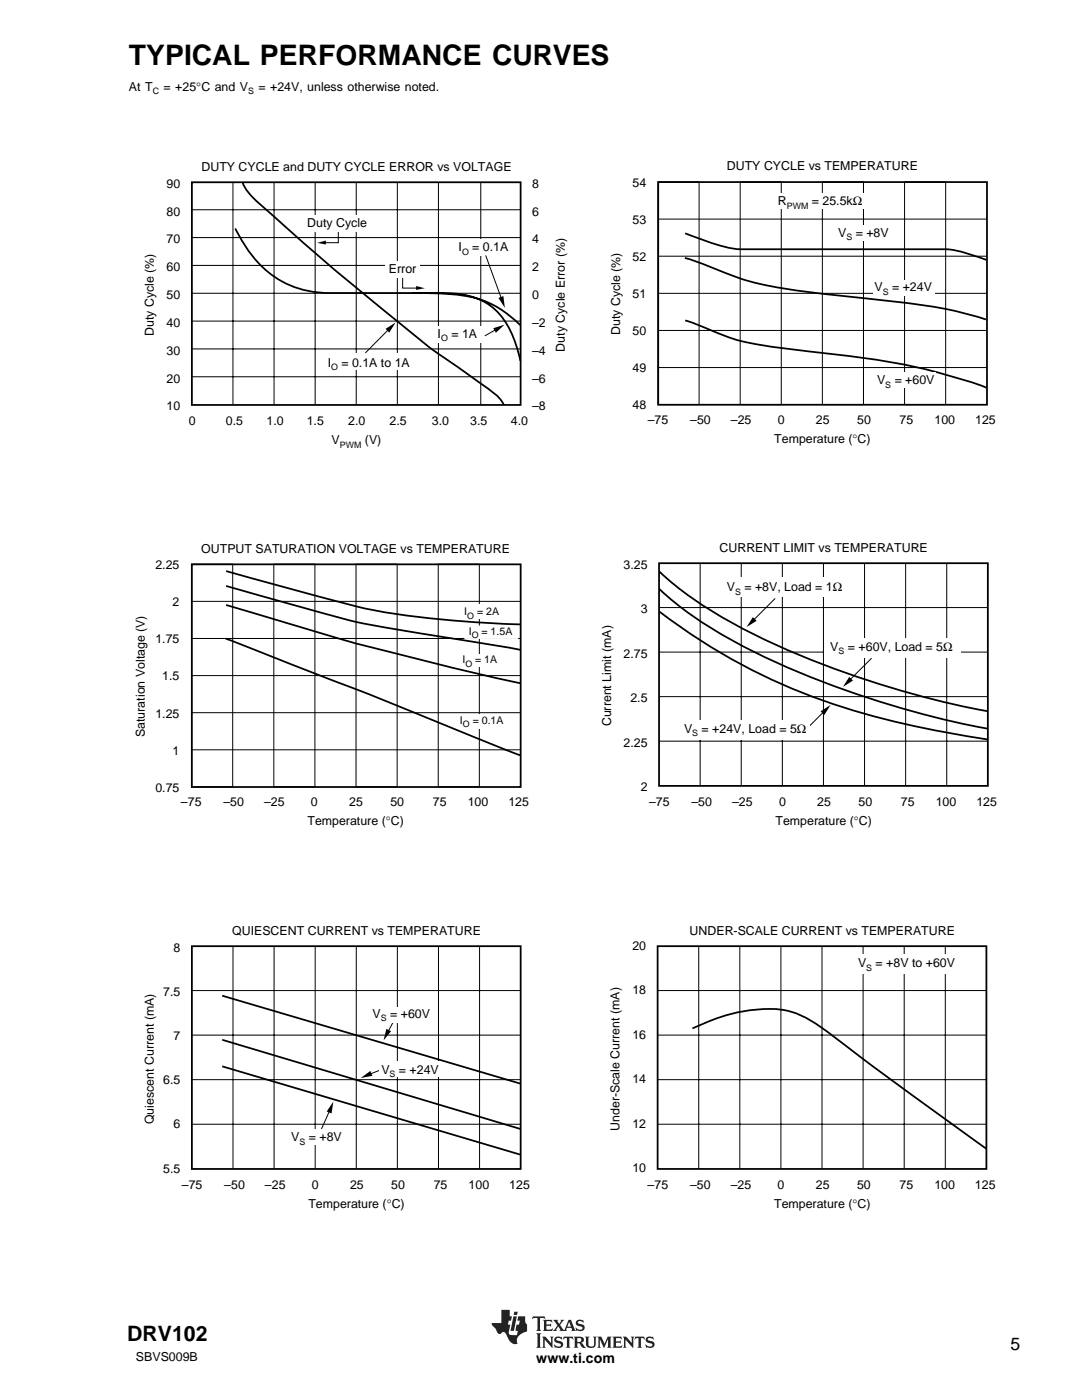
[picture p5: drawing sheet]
<svg xmlns="http://www.w3.org/2000/svg" width="216mm" height="279mm" viewBox="0 0 216 279" stroke-linecap="round" stroke-linejoin="round" font-family="sans-serif">
<g fill="#231f20">
<path d="M106.3 262.7l-.1 .6 .3-.3 .7 .1v2.2l-.2 .3h1l-.3-.3v-2.1l.1-.2h.5l.5 .3-.1-.6zM108.3 263.4l.2 .3v1.7l-.2 .2h1.8l.2-.5-.4 .2h-.9v-.7h.7l.3 .2v-.7l-.3 .2h-.7v-.6h.7l.5 .2-.1-.5zM110.3 263.4l.9 1.1-.9 1.1h.8l-.1-.2 .4-.7 .4 .7-.2 .2h1.5l-.1-.1 .1-.5h.9l.1 .4-.1 .2h.9l-1-2.2h-.5l-.9 2.1-.8-1.1 .9-1h-.8l.2 .2-.4 .6-.4-.6 .2-.2zM113.6 263.8l.3 1h-.7zM115 263.6l-.1 .5 .1 .3 1.2 .6v.2l-.4 .2-.4-.1-.6-.3 .2 .6h.4a.95 .95 0 0 0 1.3-.5l-.2-.6-.9-.3a.3 .3 0 0 1-.3-.4 .3 .3 0 0 1 .5-.2l.7 .4-.2-.6-.1 .1-.6-.1zM107 266.1l.2 .3v2.2l-.2 .4h1l-.2-.2v-2.5l.2-.2zM108.2 266.8l.2 .2v1.7l-.2 .3h.7l-.2-.3v-1.4l1.5 1.7v-1.9l.2-.3h-.7l.2 .2 .1 1-1.2-1.2zM110.8 266.9l-.2 .4v.4l.4 .3 .8 .2 .1 .3-.2 .2h-.4l-.7-.4 .1 .7 1.3-.1 .3-.4v-.5l-.4-.3-.8-.2-.1-.3 .2-.2h.3l.7 .4-.2-.6-.1 .1-.7-.2zM112.5 266.8l-.1 .6 .2-.3h.5v1.7l-.2 .2h.9l-.2-.3v-1.6h.5l.3 .3-.1-.6zM114.5 266.8l.2 .2v1.8l-.2 .2h.9l-.2-.3v-.6h.4l.7 .9h.6l-1-1 .4-.2 .2-.3a.54 .54 0 0 0-.4-.7zM115.2 267.1h.7v.5l-.2 .2h-.5zM116.7 266.8l.2 .2v1.3l.2 .4 .5 .3h.6a.67 .67 0 0 0 .7-.7v-1.3l.2-.2h-.8l.2 .2v1.4l-.3 .3h-.6l-.2-.2v-1.5l.2-.2zM119.2 266.8l.2 .2v1.7l-.2 .3h.7l-.2-.3v-1.5l.8 1.8 .8-1.8v1.5l-.2 .3h.9l-.2-.2v-1.8l.2-.2h-.8l-.6 1.4-.6-1.4zM122.2 266.8l.2 .2v1.7l-.2 .3h1.8l.2-.6-.4 .3h-.9v-.7h.7l.2 .1v-.6l-.2 .2h-.7v-.6l.8-.1 .4 .3-.2-.5zM124.3 266.8l.2 .2v1.7l-.2 .3h.7l-.2-.3v-1.4l1.6 1.7v-1.9l.2-.3h-.7l.2 .2v1l-1.2-1.2zM126.8 266.8l-.2 .6 .3-.3h.5v1.6l-.2 .3h.9l-.2-.2v-1.7h.5l.3 .3-.2-.6zM129 266.9l-.2 .5 .1 .3 .3 .2 .6 .2a.32 .32 0 0 1 .4 .3 .32 .32 0 0 1-.3 .3h-.6l-.5-.4 .1 .7h1.3l.4-.5-.2-.7-.9-.3a.26 .26 0 0 1-.3-.2 .26 .26 0 0 1 .3-.3l1 .3-.2-.5-.2 .1-.6-.2z" fill-rule="evenodd"/>
<path d="M100 261.4v2.6h-1.9l.1 .5 .6 .6 .4 .8a.52 .52 0 0 0 .5 .4 .52 .52 0 0 0 .5-.4 .67 .67 0 0 1 .9 .6l.8 1.4 .5 .3 .6 .1a.24 .24 0 0 0 .3-.2 .24 .24 0 0 0-.2-.3l.1-.7 .4-.6 .7-.5 .9-.3v-1.4l-.4-.5v-1.1h-1.4l-.2 .9h.5l-.1 .8h-.5l-.2 .9v.3h.4l-.2 .9-1.4-.1-.2-.2v-.3l.3-1.5h-.5l.2-.8h.5l.1-.9h-.4v-1.3zM102.4 262.7l-.5 2.9h.6l.6-2.9zM102.6 261.8l-.1 .6h.7l.1-.6z" fill-rule="evenodd"/>
</g>
<path d="M38.3 112.6h65.6v44.5h-65.6zM45.1 114l16.9 4.6a125.6 125.6 0 0 0 30.1 5.4l11.8 .6M45.1 116.9l20.5 5.8a129.8 129.8 0 0 0 18.8 3.8l19.5 3.2M45.1 120.7l3.7 1.1a511.2 511.2 0 0 0 31.7 9l13.1 3.3 10.3 2.3" fill="none" stroke="#000" stroke-width=".35"/>
<path d="M38.2 112.6h8.2v44.4h-8.2zM54.6 112.6h8.2v44.4h-8.2zM71 112.6h8.2v44.4h-8.2zM87.4 112.6h8.2v44.4h-8.2zM38.3 120h65.6M38.3 127.4h65.6M38.3 134.8h65.6M38.3 142.2h65.6M38.3 149.6h65.6" fill="none" stroke="#000" stroke-width=".2"/>
<g fill="#fff">
<path d="M89.8 120.6h12.7v3h-12.7z"/>
<path d="M92.6 124.8l9.9 .2 .9 2.5h-10.8z"/>
<path d="M90.7 130.4h8.9v2.6h-8.9z"/>
<path d="M89.8 142.5h12.7v2.9h-12.7z"/>
</g>
<path d="M45 127.4l11.3 4.5a2129.5 2129.5 0 0 1 47.2 18.7l.3 .1M38.3 188.8h65.6v44.5h-65.6zM44.3 198.7l59.5 17.6M44.3 207.5l59.5 17.8M44.3 212.8l59.5 17.6" fill="none" stroke="#000" stroke-width=".35"/>
<g fill="none" stroke="#000" stroke-width=".2">
<path d="M38.3 197.7h65.6M46.5 188.8v44.5M54.7 188.8v44.5M62.9 188.8v44.5M71.1 188.8v44.5M79.3 188.8v44.5M87.5 188.8v44.5M95.7 188.8v44.5M38.3 206.6h65.6M38.3 215.5h65.6M75.9 213.6l-2.6 1M78.5 203.9l-1.3 2.5"/>
<path d="M38.3 224.4h65.6M66 221.2l-2.1 4.6"/>
</g>
<path d="M66.5 219.9l-.3 2.3-1-.4zM72 215.1l1.9-1.4 .4 1zM77.1 205.3l.9 .5-1.5 1.8z" fill="#000"/>
<g fill="#fff">
<path d="M73.3 201h12.5v3.1h-12.5z"/>
<path d="M57.2 225.3h12.4v3.2h-12.4z"/>
<path d="M75.6 211.8h12.4v3.2h-12.4z"/>
</g>
<path d="M38.3 36.4h65.6v44.4h-65.6zM48.4 36.4a11.6 11.6 0 0 0 4.1 4.9l2.1 1.8a580.6 580.6 0 0 0 33 27.6l5 3.5a54.9 54.9 0 0 1 7.1 5.3l.8 1.3M46.9 45.6a25.6 25.6 0 0 0 8 9.7 20.8 20.8 0 0 0 12.9 3.2h13.6a87.6 87.6 0 0 1 10.9 .3 12.4 12.4 0 0 1 10 8.3l.6 1.5 1 3.4M82.4 58.5a45.1 45.1 0 0 1 13.3 1.2 20.2 20.2 0 0 1 8.2 5.2" fill="none" stroke="#000" stroke-width=".35"/>
<g fill="none" stroke="#000" stroke-width=".2">
<path d="M46.5 36.3v44.5M54.7 36.3v44.5M62.9 36.3v44.5M71.1 36.3v44.5M79.3 36.3v44.5M87.5 36.3v44.5M95.9 36.3v44.5M38.3 41.9h65.6M38.3 47.4h65.6M38.3 53h65.6M38.3 58.5h65.6M67.5 46.1v2.3h-3.2"/>
<path d="M80.3 54.9v2.6h3.4M38.3 64.1h65.6M38.3 69.6h65.6M38.3 75.2h65.6"/>
</g>
<path d="M63.3 48.5l1.7-.5v.8zM83 57.1l1.8 .4-1.8 .4z" fill="#000"/>
<g fill="#fff">
<path d="M61 42.9h12.8v3.3h-12.8z"/>
<path d="M76.9 52.2h6.9v3.3h-6.9z"/>
<path d="M90.1 47.8h12.7v3.3h-12.7z"/>
<path d="M85.4 65.2h11.2v3.2h-11.2z"/>
<path d="M66.3 70.4h16.4v3.3h-16.4z"/>
</g>
<path d="M76.9 65.6l2-1.2-1.2 2zM98.4 65.5l2.3-.7-1.8 1.6zM99.5 59.5l.9-.4 .3 2.4z" fill="#000"/>
<path d="M131.3 36.3h8.2v44.4h-8.2zM147.7 36.3h8.2v44.4h-8.2zM164.1 36.3h8.2v44.4h-8.2zM180.5 36.3h8.2v44.4h-8.2zM96.9 51l3.3 9.1M131.3 43.7h65.6M131.3 51.1h65.6M131.3 58.5h65.6M77.9 65.4l-5 5M99.4 65.5l-2.7 1.5M131.3 65.9h65.6M131.3 73.4h65.6" fill="none" stroke="#000" stroke-width=".2"/>
<path d="M131.3 36.3h65.6v44.5h-65.6zM136.7 51.5l4.4 1.5a59.3 59.3 0 0 0 19.5 5.2l11.1 1.2a127.3 127.3 0 0 1 21.7 3.4l3.3 1M136.7 46.6l.3 .1a54.7 54.7 0 0 0 9.7 3h39a23.9 23.9 0 0 1 11.1 2.2M136.7 64l3.3 1.1a43.8 43.8 0 0 0 14.5 4.2l7.9 .9a140.8 140.8 0 0 1 28.9 5.3l3 .9 2.5 1" fill="none" stroke="#000" stroke-width=".35"/>
<g fill="#fff">
<path d="M166.5 44.8h11.5v3.2h-11.5z"/>
<path d="M153.2 38.5h20.8v3.1h-20.8z"/>
<path d="M174.3 56h12.3v3.2h-12.3z"/>
<path d="M174.6 74.3h12v3.1h-12z"/>
</g>
<path d="M131.5 112.4h65.6v44.4h-65.6zM131.6 114.1a80.5 80.5 0 0 0 20.3 13.2 188.5 188.5 0 0 0 45.2 14.6M131.6 117.6a80.5 80.5 0 0 0 20.3 13.2 188.5 188.5 0 0 0 45.2 14.6M131.6 122.1a123.1 123.1 0 0 0 51.5 23l14 2.5" fill="none" stroke="#000" stroke-width=".35"/>
<path d="M139.7 112.4v44.4M147.9 112.4v44.4M154.7 119.4l-4.7 4.7M156.1 112.4v44.4M164.3 112.4v44.4M172.5 112.4v44.4M180.7 112.4v44.4M188.9 112.4v44.4M131.5 121.3h65.6M131.5 130.1h65.6M131.5 139h65.6M131.5 147.9h65.6" fill="none" stroke="#000" stroke-width=".2"/>
<path d="M150.2 123.2l.8 .7-2 1.3z" fill="#000"/>
<path d="M164.5 127.4h27.2v3.8h-27.2z" fill="#fff"/>
<path d="M169.5 135.1l.7 .7-2 1.3zM163.7 142l2-1.3-1.2 2z" fill="#000"/>
<path d="M173.9 131.4l-4.7 4.7M164.7 141.7l-3.2 3.2" fill="none" stroke="#000" stroke-width=".2"/>
<g fill="#fff">
<path d="M136.5 143.7h25v3.8h-25z"/>
<path d="M144.7 115.2h23.2v3.8h-23.2z"/>
</g>
<path d="M131.2 188.8h65.6v44.5h-65.6zM138.2 205.2a34.1 34.1 0 0 1 18-3.7 20.7 20.7 0 0 1 9.2 4.6 1181.8 1181.8 0 0 0 31.4 23.1" fill="none" stroke="#000" stroke-width=".35"/>
<path d="M131.2 197.7h65.6M139.4 188.8v44.5M147.6 188.8v44.5M155.8 188.8v44.5M164 188.8v44.5M172.2 188.8v44.5M180.4 188.8v44.5M188.6 188.8v44.5M131.2 206.6h65.6M131.2 215.5h65.6M131.2 224.4h65.6" fill="none" stroke="#000" stroke-width=".2"/>
<path d="M170.8 190.5h20.5v3.9h-20.5z" fill="#fff"/>
<text font-size="5.6" x="25.7" y="13">TYPICAL PERFORMANCE CURVES</text>
<text font-size="4.2" x="25.4" y="267.7">DRV102</text>
<text font-size="3.5" x="201.6" y="269.3">5</text>
<text font-size="2.8" x="107" y="272">www.ti.com</text>
<g font-size="2.5">
<text x="25.7" y="18.2">At T</text>
<text x="32.6" y="18.2">= +25°C and V</text>
<text x="51.6" y="18.2">= +24V, unless otherwise noted.</text>
<text x="40.2" y="34.2">DUTY CYCLE and DUTY CYCLE ERROR vs VOLTAGE</text>
<text x="145" y="34">DUTY CYCLE vs TEMPERATURE</text>
<text x="33.2" y="37.5">90</text>
<text x="106.2" y="37.5">8</text>
<text x="126.2" y="37.3">54</text>
<text x="155.2" y="40.9">R</text>
<text x="162" y="40.9">= 25.5kΩ</text>
<text x="33.2" y="43">80</text>
<text x="61.3" y="45.2">Duty Cycle</text>
<text x="106.2" y="43">6</text>
<text x="126.2" y="44.7">53</text>
<text x="167.2" y="47.3">V</text>
<text x="170.7" y="47.3">= +8V</text>
<text x="33.2" y="48.6">70</text>
<text x="91.5" y="50.1">I</text>
<text x="94.2" y="50.1">= 0.1A</text>
<text x="106.2" y="48.6">4</text>
<text x="126.2" y="52.1">52</text>
<text x="33.2" y="54.1">60</text>
<text x="33.2" y="59.7">50</text>
<text x="77.6" y="54.5">Error</text>
<text x="106.2" y="54.1">2</text>
<text x="106.2" y="59.7">0</text>
<text x="126.2" y="59.5">51</text>
<text x="174.5" y="58.1">V</text>
<text x="178" y="58.1">= +24V</text>
<text x="33.2" y="65.2">40</text>
<text x="106.2" y="65.2">–2</text>
<text x="30.7" y="67.1" transform="rotate(-90 30.7 67.1)">Duty Cycle (%)</text>
<text x="33.2" y="70.8">30</text>
<text x="87.3" y="67.4">I</text>
<text x="90.1" y="67.4">= 1A</text>
<text x="106.2" y="70.8">–4</text>
<text x="112.7" y="70.2" transform="rotate(-90 112.7 70.2)">Duty Cycle Error (%)</text>
<text x="123.8" y="66.9" transform="rotate(-90 123.8 66.9)">Duty Cycle (%)</text>
<text x="126.2" y="66.9">50</text>
<text x="33.2" y="76.3">20</text>
<text x="65.4" y="73.2">I</text>
<text x="68.1" y="73.2">= 0.1A to 1A</text>
<text x="106.2" y="76.3">–6</text>
<text x="126.2" y="74.3">49</text>
<text x="175" y="76.7">V</text>
<text x="178.5" y="76.7">= +60V</text>
<text x="33.2" y="81.9">10</text>
<text x="106.2" y="81.9">–8</text>
<text x="126.2" y="81.7">48</text>
<text x="37.7" y="84.8">0</text>
<text x="45.1" y="84.8">0.5</text>
<text x="53.2" y="84.8">1.0</text>
<text x="61.2" y="84.8">1.5</text>
<text x="66.2" y="88.6">V</text>
<text x="69.5" y="84.8">2.0</text>
<text x="72.8" y="88.6">(V)</text>
<text x="77.7" y="84.8">2.5</text>
<text x="86.2" y="84.8">3.0</text>
<text x="93.8" y="84.8">3.5</text>
<text x="101.9" y="84.8">4.0</text>
<text x="129.2" y="84.6">–75</text>
<text x="137.7" y="84.6">–50</text>
<text x="145.8" y="84.6">–25</text>
<text x="154.5" y="88.5">Temperature (°C)</text>
<text x="155.2" y="84.6">0</text>
<text x="162.8" y="84.6">25</text>
<text x="171" y="84.6">50</text>
<text x="179.5" y="84.6">75</text>
<text x="186.5" y="84.6">100</text>
<text x="194.6" y="84.6">125</text>
<text x="31" y="113.6">2.25</text>
<text x="40.2" y="110.3">OUTPUT SATURATION VOLTAGE vs TEMPERATURE</text>
<text x="124.4" y="113.5">3.25</text>
<text x="143.6" y="110.2">CURRENT LIMIT vs TEMPERATURE</text>
<text x="145" y="118">V</text>
<text x="148.5" y="118">= +8V, Load = 1Ω</text>
<text x="34.4" y="121">2</text>
<text x="127.8" y="122.4">3</text>
<text x="31" y="128.4">1.75</text>
<text x="124.4" y="131.3">2.75</text>
<text x="165.7" y="129.8">V</text>
<text x="169.2" y="129.8">= +60V, Load = 5Ω</text>
<text x="32.4" y="135.8">1.5</text>
<text x="31" y="143.2">1.25</text>
<text x="125.8" y="140.1">2.5</text>
<text x="28.9" y="147.1" transform="rotate(-90 28.9 147.1)">Saturation Voltage (V)</text>
<text x="122" y="145" transform="rotate(-90 122 145)">Current Limit (mA)</text>
<text x="124.4" y="149">2.25</text>
<text x="136.5" y="146.3">V</text>
<text x="140" y="146.3">= +24V, Load = 5Ω</text>
<text x="34.4" y="150.6">1</text>
<text x="31" y="158">0.75</text>
<text x="36.1" y="160.9">–75</text>
<text x="44.6" y="160.9">–50</text>
<text x="52.7" y="160.9">–25</text>
<text x="62" y="160.9">0</text>
<text x="69.7" y="160.9">25</text>
<text x="77.9" y="160.9">50</text>
<text x="86.4" y="160.9">75</text>
<text x="93.3" y="160.9">100</text>
<text x="101.4" y="160.9">125</text>
<text x="127.8" y="157.9">2</text>
<text x="129.5" y="160.8">–75</text>
<text x="138" y="160.8">–50</text>
<text x="146.1" y="160.8">–25</text>
<text x="155.5" y="160.8">0</text>
<text x="163.1" y="160.8">25</text>
<text x="171.3" y="160.8">50</text>
<text x="179.8" y="160.8">75</text>
<text x="186.7" y="160.8">100</text>
<text x="194.8" y="160.8">125</text>
<text x="61.3" y="164.7">Temperature (°C)</text>
<text x="154.8" y="164.7">Temperature (°C)</text>
<text x="34.6" y="189.9">8</text>
<text x="46.3" y="186.6">QUIESCENT CURRENT vs TEMPERATURE</text>
<text x="126.2" y="189.6">20</text>
<text x="137.6" y="186.7">UNDER-SCALE CURRENT vs TEMPERATURE</text>
<text x="171.2" y="193">V</text>
<text x="174.7" y="193">= +8V to +60V</text>
<text x="32.6" y="198.7">7.5</text>
<text x="74.3" y="203.1">V</text>
<text x="77.9" y="203.1">= +60V</text>
<text x="126.2" y="198.4">18</text>
<text x="34.6" y="207.6">7</text>
<text x="126.2" y="207.3">16</text>
<text x="76.1" y="214.3">V</text>
<text x="79.6" y="214.3">= +24V</text>
<text x="32.6" y="216.4">6.5</text>
<text x="126.2" y="216.2">14</text>
<text x="30.7" y="224.4" transform="rotate(-90 30.7 224.4)">Quiescent Current (mA)</text>
<text x="34.6" y="225.2">6</text>
<text x="58.1" y="227.8">V</text>
<text x="61.6" y="227.8">= +8V</text>
<text x="123.6" y="225.7" transform="rotate(-90 123.6 225.7)">Under-Scale Current (mA)</text>
<text x="126.2" y="225">12</text>
<text x="126.2" y="233.9">10</text>
<text x="32.6" y="234">5.5</text>
<text x="36.3" y="237.2">–75</text>
<text x="44.8" y="237.2">–50</text>
<text x="52.9" y="237.2">–25</text>
<text x="62.2" y="237.2">0</text>
<text x="69.9" y="237.2">25</text>
<text x="78.1" y="237.2">50</text>
<text x="86.5" y="237.2">75</text>
<text x="93.5" y="237.2">100</text>
<text x="101.6" y="237.2">125</text>
<text x="129.2" y="237.3">–75</text>
<text x="137.7" y="237.3">–50</text>
<text x="145.8" y="237.3">–25</text>
<text x="155.2" y="237.3">0</text>
<text x="162.8" y="237.3">25</text>
<text x="171" y="237.3">50</text>
<text x="179.5" y="237.3">75</text>
<text x="186.4" y="237.3">100</text>
<text x="194.5" y="237.3">125</text>
<text x="61.5" y="241.1">Temperature (°C)</text>
<text x="154.5" y="241.1">Temperature (°C)</text>
<text x="27.1" y="271.6">SBVS009B</text>
</g>
<g font-size="2.1">
<text x="92.7" y="122.8">I</text>
<text x="95.2" y="122.8">= 2A</text>
<text x="93.5" y="126.7">I</text>
<text x="96.1" y="126.7">= 1.5A</text>
<text x="92.3" y="132.4">I</text>
<text x="94.8" y="132.4">= 1A</text>
<text x="91.8" y="144.4">I</text>
<text x="94.3" y="144.4">= 0.1A</text>
</g>
<g font-size="1.8">
<text x="30.5" y="18.8">C</text>
<text x="49.5" y="18.8">S</text>
<text x="157" y="41.6">PWM</text>
<text x="168.9" y="48">S</text>
<text x="92.2" y="50.8">O</text>
<text x="176.1" y="58.8">S</text>
<text x="88" y="68.1">O</text>
<text x="66.1" y="73.9">O</text>
<text x="176.7" y="77.4">S</text>
<text x="67.8" y="89.3">PWM</text>
<text x="146.7" y="118.7">S</text>
<text x="93.2" y="123.5">O</text>
<text x="94.1" y="127.4">O</text>
<text x="167.3" y="130.5">S</text>
<text x="92.9" y="133.1">O</text>
<text x="92.4" y="145.1">O</text>
<text x="138.1" y="147">S</text>
<text x="172.9" y="193.7">S</text>
<text x="76" y="203.8">S</text>
<text x="77.7" y="215">S</text>
<text x="59.8" y="228.5">S</text>
</g>
</svg>
